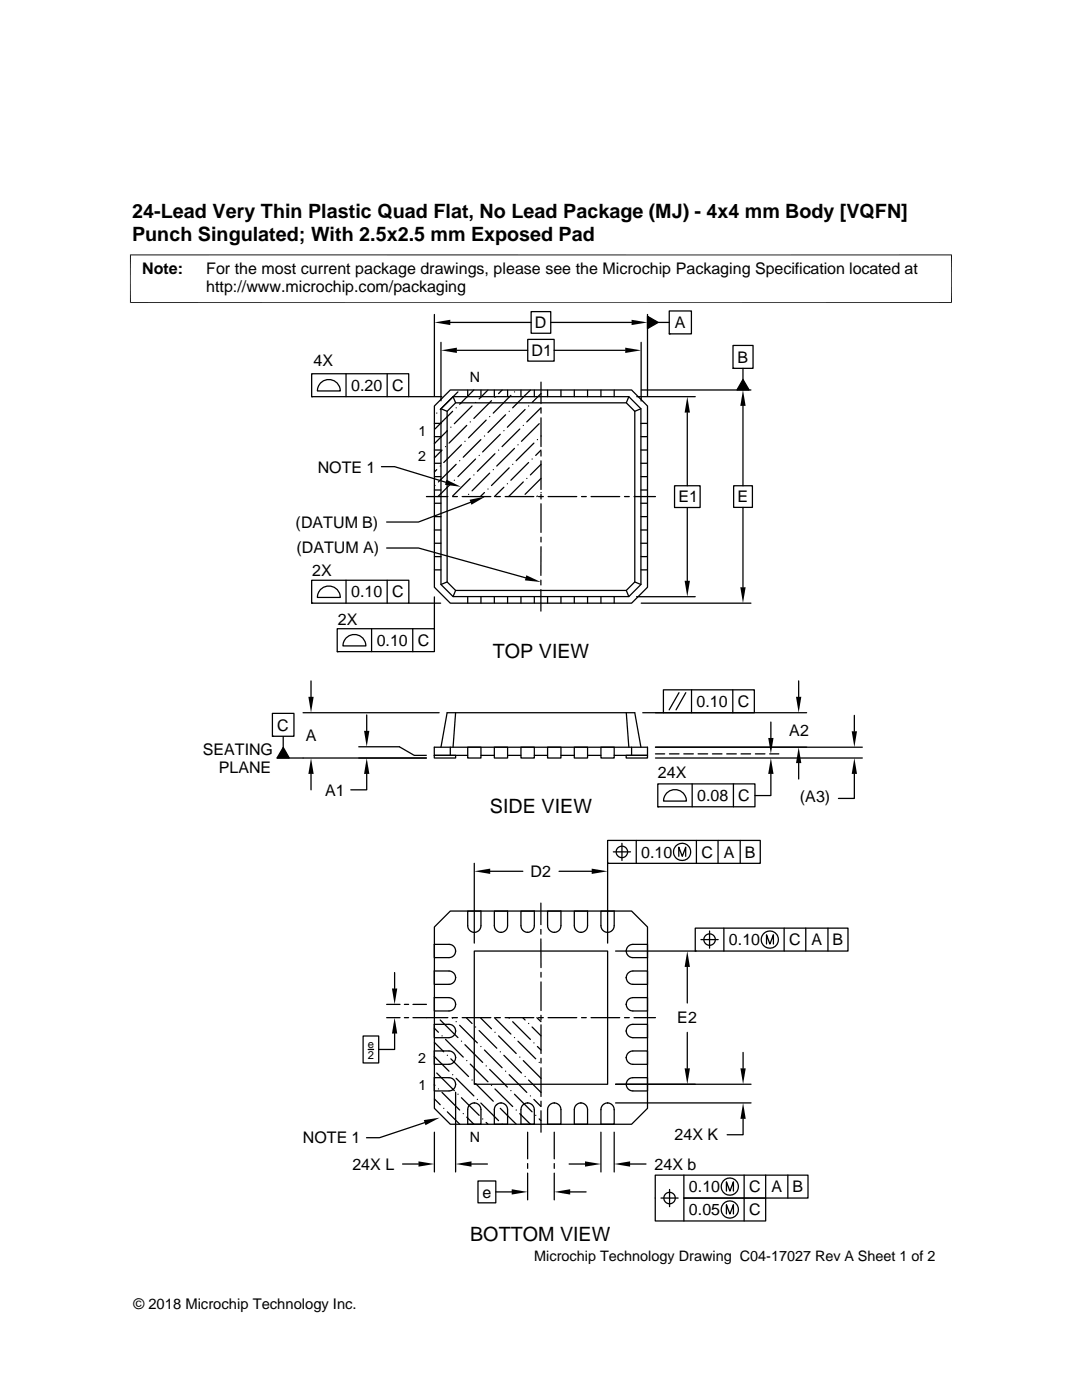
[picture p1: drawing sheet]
<svg xmlns="http://www.w3.org/2000/svg" width="216mm" height="279mm" viewBox="0 0 216 279" stroke-linecap="round" stroke-linejoin="round" font-family="sans-serif">
<g fill="none" stroke="#000" stroke-width=".25">
<path d="M62.2 74.6h19.4v4.6h-19.4zM62.2 79.2h.1M64.1 76.3a2.29 2.29 0 0 1 2.5-.4 2.29 2.29 0 0 1 1.3 2.1h-4.6l.4-1.1zM69 74.6v4.6M77.3 74.6v4.6M81.6 79.2h6.6M86.7 62.8v16.3M88 68.3v11.7M89.9 64.3h16.1M89.9 77.8h36.1l3.2 3.2v36.2l-3.2 3.2h-36.1l-3.2-3.2v-36.2zM90.4 79.2l.5 1.2M91.2 69.9h14.1"/>
<path d="M91.4 78.2l-3.6 3.5M93.3 77.9v1.3M94.6 77.8l-2.9 2.9M96 77.9v1.3M97.4 77.8l-1.8 1.8M98.1 80l-3.5 3.5M98.6 77.9v1.3M98.8 79.3h.1M100.2 77.8l-.7 .7M101.3 77.9v1.3M101.9 78.9l-3.5 3.5M102.7 78.2h.1"/>
<path d="M103.9 77.9v1.3M105.3 67.7h5.3v4.4h-5.3zM105.8 77.9l-3.5 3.5M106 62.2h3.9v4.3h-3.9zM106.6 77.9v1.3M107.9 76.3v4.2M108 78.5l-1.8 1.8M109.3 77.9v1.3M109.9 64.3h16.1M110.6 69.9h14.2M111.9 77.9v1.3M114.6 77.9v1.3"/>
<path d="M117.2 77.9v1.3M119.9 77.9v1.3M122.6 77.9v1.3M125.5 79.2l-.5 1.2M127.1 79.2h11.6M127.9 68.3v11.7M128 77.8h21.8M129.2 63.1l2.1 1.2-2.1 1.3zM129.2 62.8v16.3M131.3 64.3h2.2M133.5 62.1h4.5v4.5h-4.5zM133.5 66.6h.1"/>
<path d="M146.3 68.9h4v4.6h-4zM146.3 73.5h.1M148.3 75.7l1.2 2.1h-2.5zM148.3 73.5v2.2M76.1 93.1h2.6l10.2 3.1M85.1 99.1h4.3M86.7 97.8h1.3M86.7 95.1h1.3M86.7 92.5h1.3M86.7 89.8h1.3M86.7 87.1h1.3M86.7 84.5h1.3"/>
<path d="M86.8 96.9h.1M87.1 82.4h.1M87.1 93.7l-.4 .5M87.8 93h.1M88 81.6l2.4-2.4h35.1l2.4 2.4v35l-2.4 2.5h-35.1l-2.4-2.5zM88 81.6l1.2 .5M88.2 89.8l-1.5 1.6M88.9 89.1h.1M89.3 86l-2.6 2.5M90 85.3h.1M90 96.5l-2.6 2.6M90.3 99.1h1"/>
<path d="M90.3 82.1l-3.5 3.5M90.7 95.8h.1M90.9 80.4h34.1l1.7 1.7v34l-1.7 1.7h-34.1l-1.7-1.7v-34zM91 81.4h.1M91 92.7l-3.5 3.5M91.7 91.9h.1M92.1 88.8l-3.6 3.5M92.2 99.1h5.7M92.8 88.1h.1M93.1 84.9l-3.5 3.5M93.5 98.7h.1M93.8 84.2h.1"/>
<path d="M93.8 95.5l-3.5 3.5M94.2 81l-3.5 3.6M94.6 94.8h.1M94.9 80.3h.1M94.9 91.6l-3.5 3.5M95.6 90.9h.1M95.9 87.7l-3.5 3.5M96.7 87h.1M96.7 98.3l-.9 .8M97 83.8l-3.5 3.6M97.4 97.6h.1M97.7 83.1h.1"/>
<path d="M97.7 94.4l-3.5 3.6M98.4 93.7h.1M98.8 90.6l-3.5 3.5M98.9 99.1h.9M99.5 89.8h.1M99.8 86.7l-3.5 3.5M100.5 86h.1M100.5 97.2l-1.8 1.9M100.8 99.1h5.7M100.9 82.8l-3.5 3.5M101.2 96.5h.1M101.6 82.1h.1"/>
<path d="M101.6 93.4l-3.5 3.5M102.3 92.7h.1M102.7 89.5l-3.6 3.5M103.4 88.8h.1M103.7 85.6l-3.5 3.5M104.4 84.9h.1M104.4 96.2l-2.9 2.9M104.8 81.7l-3.6 3.6M105.1 95.5h.1M105.5 81h.1M105.5 92.3l-3.6 3.5M106.2 91.6h.1"/>
<path d="M106.5 88.4l-3.5 3.5M107.2 87.7h.1M107.2 99l-.1 .1M107.5 99.1h.9M107.6 84.6l-3.5 3.5M107.9 81.5v.9M107.9 83.4v5.7M107.9 90.1v.9M107.9 92v5.7M107.9 98.6v1M108 81.4l-2.9 2.8M108 87h.1"/>
<path d="M108 89.8l-1.1 1.1M108 92.7l-2.2 2.1M108 95.5l-3.2 3.2M108 98.3h.1M109.4 99.1h5.7M116 99.1h1M117.9 99.1h5.8M124.6 99.1h1M126.5 99.1h4.3M127.9 97.8h1.3M127.9 95.1h1.3M127.9 92.5h1.3"/>
<path d="M127.9 89.8h1.3M127.9 87.1h1.3M127.9 84.5h1.3M127.9 81.6l-1.2 .5M134.6 96.9h5.1v4.4h-5.1zM137.1 82.3v14.6M146.4 96.9h3.7v4.4h-3.7zM148.3 81v15.9M62.2 115.8h19.4v4.6h-19.4zM64.1 117.5a2.29 2.29 0 0 1 2.5-.3 2.29 2.29 0 0 1 1.3 2h-4.6l.4-1.1zM69 115.8v4.6M77.2 109.4h6.3l21.4 5.9"/>
<path d="M77.3 115.8v4.6M86.7 119.1v6.4M86.7 113.7h1.3M86.7 111.1h1.3M86.7 108.4h1.3M86.7 105.8h1.3M86.7 103.1h1.3M86.7 100.4h1.3M89.2 116.1l-1.2 .5M90.9 117.8l-.5 1.3M93.3 119.1v1.3M93.9 100.2l-10.4 4h-6.3"/>
<path d="M96 119.1v1.3M98.6 119.1v1.3M101.3 119.1v1.3M103.9 119.1v1.3M106.6 119.1v1.3M107.9 115.8v.9M107.9 117.7v4.3M107.9 100.5v5.8M107.9 107.2v1M107.9 109.1v5.7M109.3 119.1v1.3M111.9 119.1v1.3"/>
<path d="M114.6 119.1v1.3M117.2 119.1v1.3M119.9 119.1v1.3M122.6 119.1v1.3M125 117.8l.5 1.3M126.7 116.1l1.2 .5M127 119.1h11.7M127.9 113.7h1.3M127.9 111.1h1.3M127.9 108.4h1.3M127.9 105.8h1.3M127.9 103.1h1.3"/>
<path d="M127.9 100.4h1.3M137.1 101.3v14.6M148.3 101.3v15.9M62.1 135.9v3.2M62.2 120.4h.1M67.3 125.5h19.4v4.5h-19.4zM67.3 130h.1M69.2 127.2a2.29 2.29 0 0 1 2.5-.4 2.29 2.29 0 0 1 1.3 2.1h-4.6l.4-1.2zM74.1 125.5v4.5M81.6 120.4h6.3M82.4 125.5v4.5M128 120.4h21.8"/>
<path d="M132.4 137.7h18.1v4.5h-18.1zM135.5 138.2l-2 3.5M136.8 138.2l-1.9 3.5M138 137.7v4.5M146.2 137.7v4.5M159.4 135.9v3.2M54.4 142.4h4.3v4.5h-4.3zM54.4 146.9h.1M56.5 147v2.2M56.5 149.2l1.2 2.1h-2.4zM60.5 142.2h27.1M62.1 154.5v3.1"/>
<path d="M71.6 149h8.1l3 1.7h2.4M73.2 154.5v3.1h-3.2M73.2 142.7v3.2M85.1 151.3h-29.8M86.7 150.7h4.2v.6h-4.2zM88 149.1l1.2-6.9h37.5l1.2 6.9M89.9 149.1v1.6M90.9 142.2l-.5 6.9M93.3 149.1h2.7v2.2h-2.7zM93.3 150.7h-6.6v-1.6h42.5v1.6h-6.6M96 150.7h2.6M98.6 149.1h2.7v2.2h-2.7z"/>
<path d="M101.3 150.7h2.6M103.9 149.1h2.7v2.2h-2.7zM106.6 150.7h2.7M109.3 149.1h2.6v2.2h-2.6zM111.9 150.7h2.7M114.6 149.1h2.6v2.2h-2.6zM117.2 150.7h2.7M119.9 149.1h2.7v2.2h-2.7zM124.9 150.7h4.3v.6h-4.3zM125 142.2l.5 6.9M126 149.1v1.6M128.2 142.2h32.8"/>
<path d="M130.8 149.1h41.3M130.8 150.5h1.8M130.8 151.3h41.3M131.3 156.4h19.3v4.6h-19.3zM133.2 158.2a2.29 2.29 0 0 1 2.4-.4 2.29 2.29 0 0 1 1.4 2.1h-4.6l.3-1.2zM133.6 150.5h1.9M136.4 150.5h1.9M138.1 156.4v4.6M139.3 150.5h1.9M142.2 150.5h1.9M145 150.5h1.9M146.3 156.4v4.6"/>
<path d="M147.9 150.5h1.9M150.7 150.5h1.9M153.6 150.5h1.8M153.8 154.5v4.3h-3.2M153.8 144.1v3.2M159.4 152.3v3.2M170.5 154.5v4.8h-3.2M170.5 142.8v3.1M94.6 172.3v15.9M97.8 173.9h6.5M111.5 173.9h6.6M121.2 167.7h30.5v4.6h-30.5z"/>
<path d="M121.2 172.3h.1M121.2 172.3v15.9M122.4 170h3.4M124.1 168.3v3.4M127 167.7v4.6M131.3 161h.1M135.4 170.9v-1.8l.7 1.8 .7-1.8v1.8M139 167.7v4.6M143.3 167.7v4.6M147.7 167.7v4.6M78.7 194.1v3.2M86.7 199.1h2.9a1.33 1.33 0 0 1 1.3 1.3 1.33 1.33 0 0 1-1.3 1.4h-2.9z"/>
<path d="M86.7 193.8h2.9a1.33 1.33 0 0 1 1.3 1.3 1.33 1.33 0 0 1-1.3 1.3h-2.9zM86.7 188.5h2.9a1.32 1.32 0 0 1 1.3 1.3 1.32 1.32 0 0 1-1.3 1.3h-2.9zM86.7 185l3.2-3.2h36.1l3.2 3.2v36.2l-3.2 3.2h-36.1l-3.2-3.2zM90.9 195.1h.1M90.9 189.8h.1M93.3 181.8h2.7v2.9a1.32 1.32 0 0 1-1.4 1.4 1.32 1.32 0 0 1-1.3-1.4zM94.6 189.8h26.6v26.6h-26.6zM94.6 186.1h.1M98.6 181.8h2.7v2.9a1.32 1.32 0 0 1-1.3 1.4 1.32 1.32 0 0 1-1.4-1.4zM100 186.1h.1M103.9 181.8h2.7v2.9a1.33 1.33 0 0 1-1.3 1.4 1.33 1.33 0 0 1-1.4-1.4zM105.3 186.1h.1"/>
<path d="M107.9 187.4v5.7M107.9 180.2v4.3M107.9 185.5v.9M107.9 194.1v.9M107.9 196v5.7M109.3 181.8h2.6v2.9a1.33 1.33 0 0 1-1.3 1.4 1.33 1.33 0 0 1-1.3-1.4zM110.6 186.1h.1M114.6 181.8h2.6v2.9a1.32 1.32 0 0 1-1.3 1.4 1.32 1.32 0 0 1-1.3-1.4zM115.9 186.1h.1M119.9 181.8h2.7v2.9a1.32 1.32 0 0 1-1.4 1.4 1.32 1.32 0 0 1-1.3-1.4zM121.2 186.1h.1M122.8 189.8h15.9"/>
<path d="M124.9 195.1h.1M125.3 188.8l1-.3h2.9v2.6h-2.9a1.32 1.32 0 0 1-1.2-.8 1.32 1.32 0 0 1 .2-1.5zM125.3 194.2l1-.4h2.9v2.6h-2.9a1.33 1.33 0 0 1-1.2-.8 1.33 1.33 0 0 1 .2-1.4zM125.3 199.5l1-.4h2.9v2.7h-2.9a1.32 1.32 0 0 1-1.2-.9 1.32 1.32 0 0 1 .2-1.4zM137.1 193v7.2M138.7 185.2h30.5v4.6h-30.5zM138.7 189.8h.1M139.9 187.5h3.4M141.6 185.8v3.4M144.4 185.2v4.6M153 188.4v-1.8l.6 1.8 .7-1.8v1.8M156.5 185.2v4.6"/>
<path d="M160.8 185.2v4.6M165.2 185.2v4.6M72.5 206.8h3.1v5.3h-3.1zM73.5 209.4h1M77.2 200.4h2.6M77.2 203.1h2.6M78.7 206.3v3.1h-3.1M80.7 200.4h.8M80.7 203.1h.8M82.4 200.4h2.7M82.4 203.1h7M86.7 215.1h2.9a1.32 1.32 0 0 1 1.3 1.3 1.32 1.32 0 0 1-1.3 1.3h-2.9z"/>
<path d="M86.7 209.7h2.9a1.33 1.33 0 0 1 1.3 1.4 1.33 1.33 0 0 1-1.3 1.3h-2.9zM86.7 204.4h2.9a1.33 1.33 0 0 1 1.3 1.4 1.33 1.33 0 0 1-1.3 1.3h-2.9zM86.7 210.8l2.9 3M86.7 216.5l.1 .1M86.7 205.2l.8 .8M86.7 208l1.8 1.9M86.7 219.3l1.1 1.2M87.1 214.1l3.6 3.6M87.5 217.3h.1M87.8 203.6l3.6 3.5M88.2 218l3.5 3.5M88.2 206.7h.1"/>
<path d="M88.9 207.4l3.5 3.6M89.3 210.6h.1M90 211.3l3.5 3.5M90.2 203.1l.1 .1M90.3 203.1h1M90.3 214.5h.1M90.9 218v15.9M90.9 216.4h.1M90.9 211.1h.1M90.9 205.8h.1M90.9 200.4h.1M91 203.9h.1"/>
<path d="M91 215.2l3.6 3.5M91.4 218.4h.1M91.7 204.6l3.6 3.5M92.1 207.8h.1M92.1 219.1l3.5 3.5M92.2 203.1h5.7M92.8 208.5l3.5 3.5M93 203.1l1.2 1.2M93.1 211.7h.1M93.8 212.4l3.6 3.5M94.2 215.5h.1M94.9 205h.1"/>
<path d="M94.9 216.3l3.5 3.5M95.3 219.4h.1M95.6 205.7l3.5 3.5M95.8 203.1l2.3 2.2M95.9 208.9h.1M96.7 209.6l3.5 3.5M97 212.7h.1M97.7 213.4l3.5 3.6M98.1 216.6h.1M98.7 203.1l3.2 3.3M98.8 206h.1M98.8 217.3l3.5 3.5"/>
<path d="M98.9 203.1h.9M99.5 206.7l3.5 3.5M99.8 209.9h.1M100.5 210.6l3.6 3.5M100.8 203.1h5.7M100.9 213.8h.1M101.6 203.2h.1M101.6 214.5l3.5 3.5M101.9 217.7h.1M102.3 203.9l3.5 3.5M102.7 207.1h.1M102.7 218.4l3.5 3.5"/>
<path d="M103.4 207.8l3.5 3.5M103.7 211h.1M104.3 203.1l.5 .5M104.4 211.7l3.6 3.5M104.8 214.8h.1M105.5 204.3h.1M105.5 215.5l2.5 2.5M105.8 218.7h.1M106.2 205l1.8 1.7M106.5 208.1h.1M106.5 219.4l1.5 1.4M107.1 203.1l.9 .8"/>
<path d="M107.2 208.9l.8 .7M107.5 203.1h.9M107.6 212h.1M107.9 202.6v1M107.9 204.5v5.7M107.9 211.2v1M107.9 213.1v5.7M107.9 219.8v.9M109.4 203.1h5.7M116 203.1h1M117.9 203.1h5.8M122.8 216.4h27.1"/>
<path d="M124.6 203.1h1M124.9 211.1h.1M124.9 205.8h.1M124.9 200.4h.1M125.3 204.8l1-.4h2.9v2.7h-2.9a1.34 1.34 0 0 1-1.2-.8 1.34 1.34 0 0 1 .2-1.5zM125.3 210.1l1-.4h2.9v2.7h-2.9a1.33 1.33 0 0 1-1.2-.8 1.33 1.33 0 0 1 .2-1.5zM125.3 215.5l1-.4h2.9v2.6h-2.9a1.32 1.32 0 0 1-1.2-.8 1.32 1.32 0 0 1 .2-1.4zM126.5 203.1h4.3M137.1 206v7.2M148.3 210v3.2M80.3 232.3h3.2M84.7 224l-9 3.1h-2.6"/>
<path d="M86.7 226v7.9M88.5 221.2h.1M89.3 221.9l2.4 2.5M92.4 222.3h.1M93.1 222.9l1.5 1.5M93.7 220.5a1.32 1.32 0 0 1 1.5-.3 1.32 1.32 0 0 1 .8 1.2v3h-2.7v-3zM94.1 232.3h3.2M94.6 220.1h.1M95.4 235.7h3.5v4.4h-3.5zM95.9 220.1l3.6 3.5M96.3 223.3h.1M97 224l.4 .4"/>
<path d="M98.9 237.9h3.2M99 220.5a1.32 1.32 0 0 1 1.5-.3 1.32 1.32 0 0 1 .8 1.2v3h-2.7v-3zM99.1 220.5h.1M99.8 221.2l3.2 3.2M100 220.1h.1M100.2 224.4h.1M103 221.5h.1M103.7 222.3l2.1 2.1M104.3 220.5a1.33 1.33 0 0 1 1.5-.3 1.33 1.33 0 0 1 .8 1.2v3h-2.7v-3zM105.3 226v5.3M105.3 232.2v1M105.3 234.1v5.4"/>
<path d="M105.3 220.1h.1M106.9 222.6h.1M107.6 223.3l.4 .3M107.9 221.7v4.3M109.7 220.5a1.32 1.32 0 0 1 1.4-.3 1.32 1.32 0 0 1 .8 1.2v3h-2.6v-3zM110.6 226v5.3M110.6 232.2v1M110.6 234.1v5.4M110.6 220.1h.1M113.6 232.3h3.1M113.8 237.9h3.1M115 220.5a1.32 1.32 0 0 1 1.4-.3 1.32 1.32 0 0 1 .8 1.2v3h-2.6v-3z"/>
<path d="M115.9 220.1h.1M119.9 226v7.9M120.3 220.5a1.32 1.32 0 0 1 1.4-.3 1.32 1.32 0 0 1 .9 1.2v3h-2.7v-3zM121.2 220.1h.1M122.6 226v7.9M122.8 220.1h27.1M125.7 232.3h3.2M131.9 239.1h3.4M133.6 237.4v3.4M136.5 234.5v4.6h16.3v4.6h-22.1v-9.2h30.5v4.6h-24.7v4.6M144.9 237.7v-1.8l.7 1.8 .7-1.8v1.8M148.3 223.3v3.2h-3.2"/>
<path d="M148.5 234.5v9.2M152.8 234.5v4.6M157.2 234.5v4.6M144.9 242.3v-1.9l.7 1.9 .7-1.9v1.9"/>
<circle cx="124.1" cy="170" r="1.15"/>
<circle cx="136.1" cy="170" r="1.71"/>
<circle cx="141.6" cy="187.5" r="1.14"/>
<circle cx="153.6" cy="187.5" r="1.71"/>
<circle cx="133.6" cy="239.1" r="1.14"/>
<circle cx="145.6" cy="236.8" r="1.72"/>
<circle cx="145.6" cy="241.4" r="1.72"/>
</g>
<path d="M26 50.8v9.7M189.9 50.8v9.7M189.9 50.9h-164M25.9 60.4h164" fill="none" stroke="#000" stroke-width=".2"/>
<g fill="#000">
<path d="M86.7 64.3l3.2-.5v1.1zM88 69.9l3.2-.5v1zM124.8 69.4l3.1 .5-3.1 .5zM126 63.8l3.2 .5-3.2 .6zM129.2 63.1l2.1 1.2-2.1 1.3zM148.3 75.7l1.2 2.1h-2.5zM89.1 95.7l2.9 1.5-3.2-.4zM137.1 79.2l.6 3.1h-1.1zM148.3 77.8l.5 3.2h-1.1zM93.7 99.7l3.2-.6-2.8 1.6zM105 114.8l2.9 1.4-3.2-.4zM136.6 115.9h1.1l-.6 3.2z"/>
<path d="M147.7 117.2h1.1l-.5 3.2zM61.5 139.1h1.1l-.5 3.1zM158.8 139.1h1.1l-.5 3.1zM56.5 149.2l1.2 2.1h-2.4zM62.1 151.3l.5 3.2h-1.1zM72.6 145.9h1.1l-.5 3.1zM73.2 151.3l.5 3.2h-1.1zM153.8 151.3l.5 3.2h-1zM153.3 147.3h1l-.5 3.2zM159.4 149.1l.5 3.2h-1.1zM169.9 145.9h1.1l-.5 3.2zM170.5 151.3l.5 3.2h-1.1z"/>
<path d="M94.6 173.9l3.2-.5v1zM118.1 173.4l3.1 .5-3.1 .5zM78.2 197.3h1.1l-.6 3.1zM137.1 189.8l.6 3.2h-1.1zM78.7 203.1l.6 3.2h-1.1zM136.6 213.2h1.1l-.6 3.2zM147.7 213.2h1.1l-.5 3.2zM83.5 231.8l3.2 .5-3.2 .5zM84.6 223.5l3.1-.4-2.8 1.5zM90.9 232.3l3.2-.5v1zM102.1 237.3l3.2 .6-3.2 .5zM110.6 237.9l3.2-.6v1.1z"/>
<path d="M116.7 231.8l3.2 .5-3.2 .5zM122.6 232.3l3.1-.5v1zM148.3 220.1l.5 3.2h-1.1z"/>
</g>
<g font-size="3.9">
<text x="26.4" y="43.5">24-Lead Very Thin Plastic Quad Flat, No Lead Package (MJ) - 4x4 mm Body [VQFN]</text>
<text x="26.4" y="48">Punch Singulated; With 2.5x2.5 mm Exposed Pad</text>
<text x="98.3" y="131.3">TOP VIEW</text>
<text x="97.8" y="162.2">SIDE VIEW</text>
<text x="93.8" y="247.6">BOTTOM VIEW</text>
</g>
<g font-size="3.2">
<text x="28.4" y="54.6">Note:</text>
<text x="41.1" y="58.3">http://www.microchip.com/packaging</text>
<text x="41.1" y="54.6">For the most current package drawings, please see the Microchip Packaging Specification located at</text>
<text x="106.7" y="65.5">D</text>
<text x="134.7" y="65.5">A</text>
<text x="106.1" y="71.1">D1</text>
<text x="62.6" y="73.1">4X</text>
<text x="147.2" y="72.4">B</text>
<text x="70.1" y="78">0.20</text>
<text x="78.3" y="78">C</text>
<text x="63.4" y="94.3">NOTE 1</text>
<text x="135.4" y="100.2">E1</text>
<text x="147.2" y="100.2">E</text>
<text x="59" y="105.3">(DATUM B)</text>
<text x="59.1" y="110.4">(DATUM A)</text>
<text x="62.3" y="115">2X</text>
<text x="70.1" y="119.2">0.10</text>
<text x="78.3" y="119.2">C</text>
<text x="67.4" y="124.7">2X</text>
<text x="75.2" y="128.9">0.10</text>
<text x="83.4" y="128.9">C</text>
<text x="139" y="141.1">0.10</text>
<text x="147.2" y="141.1">C</text>
<text x="55.3" y="145.8">C</text>
<text x="61" y="147.9">A</text>
<text x="157.5" y="146.8">A2</text>
<text x="40.4" y="150.6">SEATING</text>
<text x="43.6" y="154.3">PLANE</text>
<text x="131.3" y="155.3">24X</text>
<text x="64.9" y="158.8">A1</text>
<text x="139.1" y="159.9">0.08</text>
<text x="147.3" y="159.9">C</text>
<text x="159.6" y="160.1">(A3)</text>
<text x="128" y="171.2">0.10</text>
<text x="140" y="171.2">C</text>
<text x="144.4" y="171.2">A</text>
<text x="148.6" y="171.2">B</text>
<text x="105.9" y="175">D2</text>
<text x="145.5" y="188.7">0.10</text>
<text x="157.5" y="188.7">C</text>
<text x="161.9" y="188.7">A</text>
<text x="166.1" y="188.7">B</text>
<text x="135.1" y="204.2">E2</text>
<text x="134.6" y="227.6">24X K</text>
<text x="60.4" y="228.2">NOTE 1</text>
<text x="70.3" y="233.4">24X L</text>
<text x="130.6" y="233.4">24X b</text>
<text x="96.3" y="239">e</text>
<text x="137.5" y="238">0.10</text>
<text x="149.5" y="238">C</text>
<text x="153.9" y="238">A</text>
<text x="158.1" y="238">B</text>
<text x="137.5" y="242.5">0.05</text>
<text x="149.5" y="242.5">C</text>
</g>
<g font-size="2.9">
<text x="106.6" y="251.7">Microchip Technology Drawing C04-17027 Rev A Sheet 1 of 2</text>
<text x="26.6" y="261.3">© 2018 Microchip Technology Inc.</text>
</g>
<g font-size="2.8">
<text x="93.8" y="76.3">N</text>
<text x="83.5" y="86.9">1</text>
<text x="83.4" y="92">2</text>
<text x="83.5" y="212.1">2</text>
<text x="83.5" y="217.5">1</text>
<text x="93.7" y="228">N</text>
</g>
<g font-size="2.2">
<text x="73.4" y="209.2">e</text>
<text x="73.4" y="211.3">2</text>
</g>
</svg>
